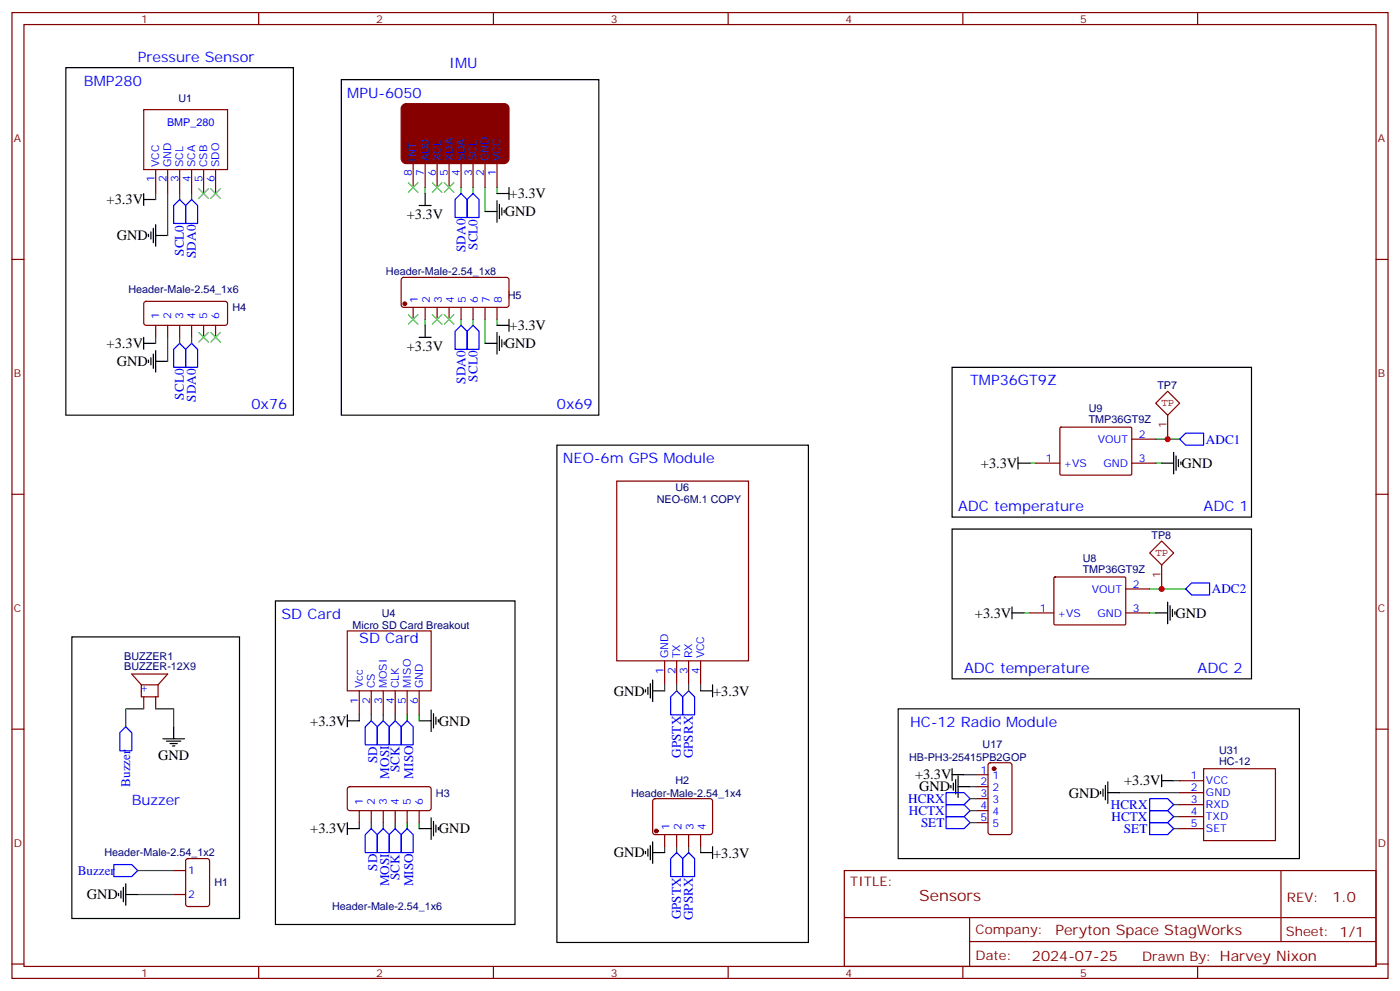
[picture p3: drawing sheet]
<svg xmlns="http://www.w3.org/2000/svg" width="412mm" height="292mm" viewBox="0 0 412 292" stroke-linecap="round" stroke-linejoin="round" font-family="sans-serif">
<g fill="none" stroke="#870000" stroke-width=".35">
<path d="M3.5 3.7h405.4v284.3h-405.4zM7.1 7.2h398.2v277.3h-398.2zM76.2 3.7v3.5M145.3 3.7v3.5M214.5 3.7v3.5M283.6 3.7v3.5M352.8 3.7v3.5M42.3 32.3h24.7v17.6h-24.7zM45.9 49.9v7.1M49.4 49.9v7.1M52.9 49.9v7.1M56.4 49.9v7.1"/>
<path d="M60 49.9v7.1M63.5 49.9v7.1M121.7 48.2v7M125.2 48.2v7M128.8 48.2v7M132.3 48.2v7M135.8 48.2v7M139.3 48.2v7M142.9 48.2v7M146.4 48.2v7M3.5 76.4h3.6M405.3 76.4h3.6"/>
<path d="M42.6 88.9l.4-.2 23.6 .1 .4 .6v5.9l-.7 .5-23.5-.1-.5-.6v-5.7zM45.9 95.8v3.5M49.4 95.8v3.5M52.9 95.8v3.5M56.4 95.8v3.5M60 95.8v3.5M63.5 95.8v3.5M118.4 81.9l.5-.2h30.6l.4 .7v7.7l-.7 .4-30.6-.1-.4-.6v-7.4zM121.7 90.5v3.5M125.2 90.5v3.5M128.8 90.5v3.5M132.3 90.5v3.5"/>
<path d="M135.8 90.5v3.5M139.3 90.5v3.5M142.9 90.5v3.5M146.4 90.5v3.5M305.2 136.3h7M312.3 125.9l.3-.1h20.6l.2 .3-.1 13.6-.3 .2-20.6-.1-.2-.3zM333.4 136.3h7M333.4 129.3h7M3.5 145.5h3.6M181.7 141.6h38.8v53h-38.8zM405.3 145.5h3.6M310.5 170l.3-.1h20.6l.2 .3v13.6l-.3 .2-20.7-.1-.2-.3z"/>
<path d="M331.6 173.4h7.1M102.3 185.7h24.7v17.7h-24.7zM195.8 194.6v7M199.3 194.6v7M202.8 194.6v7M206.4 194.6v7M303.4 180.4h7M331.6 180.4h7.1M3.5 214.7h3.6M41.6 201.6v3.5h5v-3.5M41.6 201.6h5M41.6 201.6l-2.8-3.2h10.6l-2.8 3.2"/>
<path d="M42.3 205.1v3.6M45.9 205.1v3.6M105.8 203.4v7M109.4 203.4v7M112.9 203.4v7M116.4 203.4v7M119.9 203.4v7M123.5 203.4v7M405.3 214.7h3.6M102.5 231.8l.5-.2 23.6 .1 .4 .6-.1 5.9-.6 .5-23.6-.1-.4-.7v-5.6zM105.8 238.7v3.5M109.4 238.7v3.5"/>
<path d="M112.9 238.7v3.5M116.4 238.7v3.5M119.9 238.7v3.5M123.5 238.7v3.5M192.5 235.3l.5-.2 16.5 .1 .4 .6-.1 9.5-.6 .4-16.5-.1-.4-.6v-9.2zM287.5 228.1h3.5M287.5 231.6h3.5M287.5 235.1h3.5M287.5 238.7h3.5M291.3 224.7l.4-.2h5.7l.6 .5 .1 20-.5 .7h-5.9l-.6-.5-.1-20zM347.5 229.8h7M347.5 233.4h7"/>
<path d="M347.5 236.9h7M354.5 226.3h21.2v21.2h-21.2zM51.2 256.3h3.5M54.9 253l.5-.2h5.6l.7 .4v13l-.4 .6-5.9 .1-.7-.5v-12.9zM195.8 245.7v3.5M199.3 245.7v3.5M202.8 245.7v3.5M206.4 245.7v3.5M248.7 256.3h156.6v28.2h-156.6zM287.5 242.2h3.5M347.5 240.4h7M347.5 243.9h7"/>
<path d="M377.3 256.3v20.9M51.2 263.3h3.5M248.7 270.1h156.5M285.6 277.2h119.6M285.6 270.1v14.2M3.5 283.8h3.6M76.2 284.5v3.5M145.3 284.5v3.5M214.5 284.5v3.5M283.6 284.5v3.5M352.8 284.5v3.5M405.3 283.8h3.6"/>
</g>
<g fill="none" stroke="#008700" stroke-width=".35">
<path d="M45.9 57v1.7M49.4 57v12.3M52.9 57v1.7M56.4 57v1.7M125.2 55.2v1.8M135.8 55.2v1.8M139.3 55.2v1.8M142.9 55.2v7.1M146.4 55.2v1.8M45.9 99.3v1.8M49.4 99.3v7.1M52.9 99.3v1.8"/>
<path d="M56.4 99.3v1.8M125.2 94v1.8M135.8 94v1.8M139.3 94v1.8M142.9 94v7.1M146.4 94v1.8M303.4 136.3h1.8M340.4 136.3h1.8M340.4 129.3h7.1M338.7 173.4h10.5M301.6 180.4h1.8M338.7 180.4h1.7"/>
<path d="M42.3 208.7h-5.3v5.3M45.9 208.7h5.3v5.3M105.8 210.4v1.8M109.4 210.4v1.8M112.9 210.4v1.8M116.4 210.4v1.8M119.9 210.4v1.8M123.5 210.4v1.8M195.8 201.6v1.8M199.3 201.6v1.8M202.8 201.6v1.8M206.4 201.6v1.8"/>
<path d="M284 228.1h3.5M285.8 231.6h1.7M285.8 235.1h1.7M285.8 238.7h1.7M329.8 233.4h17.7M345.7 229.8h1.8M345.7 236.9h1.8M40.6 256.3h10.6M105.8 242.2v1.7M109.4 242.2v1.7M112.9 242.2v1.7M116.4 242.2v1.7"/>
<path d="M119.9 242.2v1.7M123.5 242.2v1.7M195.8 249.2v1.8M199.3 249.2v1.8M202.8 249.2v1.8M206.4 249.2v1.8M285.8 242.2h1.7M345.7 243.9h1.8M345.7 240.4h1.8M40.6 263.3h10.6"/>
</g>
<g fill="none" stroke="#000" stroke-width=".35">
<path d="M19.4 19.9h67v102.3h-67zM100.5 23.5h75.9v98.7h-75.9zM42.3 58.7h3.6M42.3 57v3.5M125.2 57v3.5M146.4 59.1v6.3M146.4 57h3.5M149.9 55.2v3.5M43.7 69v.7M44.4 68.3v2.1M45.2 67.2v4.2M45.9 69.3h3.5"/>
<path d="M45.9 66.1v6.4M123.5 60.5h3.5M142.9 62.3h3.5M147.1 60.1v4.3M147.8 61.2v2.1M148.5 61.9v.7M42.3 99.3v3.5M123.5 99.3h3.5M125.2 95.8v3.5M146.4 97.9v6.3M146.4 95.8h3.5M147.1 99v4.2"/>
<path d="M149.9 94v3.5M42.3 101.1h3.6M43.7 106v.7M44.4 105.3v2.1M45.2 104.2v4.3M45.9 103.2v6.3M45.9 106.4h3.5M142.9 101.1h3.5M147.8 100v2.1M148.5 100.7v.7M280.5 108.1h88.2v44.1h-88.2zM164 131.1h74.1v146.4h-74.1z"/>
<path d="M299.9 136.3h3.5M299.9 134.6v3.5M342.2 136.3h3.5M345.7 133.2v6.3M346.4 134.2v4.3M347.1 135.3v2.1M347.8 136v.7M280.5 155.8h88.2v44h-88.2zM81.1 176.9h70.6v95.3h-70.6zM298.1 178.7v3.5M344 177.3v6.3M344.7 178.3v4.3"/>
<path d="M345.4 179.4v2.1M21.2 187.5h49.4v82.9h-49.4zM298.1 180.4h3.5M340.4 180.4h3.6M346.1 180.1v.7M48 217.5h6.3M49 218.2h4.3M50.1 218.9h2.1M50.8 219.6h.7M51.2 214v3.5M102.3 212.2h3.5M102.3 210.4v3.6"/>
<path d="M123.5 212.2h3.5M127 209v6.4M127.7 210.1v4.2M128.4 211.1v2.2M129.1 211.8v.7M190.1 203v.7M190.9 202.3v2.1M191.6 201.3v4.2M192.3 200.2v6.4M192.3 203.4h3.5M206.4 203.4h3.5M209.9 201.6v3.5"/>
<path d="M264.6 208.7h118.2v44.1h-118.2zM280.1 231.2v.8M280.5 228.1h3.5M280.5 226.3v3.5M280.8 230.5v2.2M281.5 229.5v4.2M282.2 231.6h3.6M282.2 228.4v6.4M324.2 233v.7M324.9 232.3v2.1M325.6 231.2v4.3M326.3 233.4h3.5"/>
<path d="M326.3 230.2v6.3M342.2 229.8h3.5M342.2 228.1v3.5M102.3 243.9h3.5M102.3 242.2v3.5M123.5 243.9h3.5M127 240.8v6.3M127.7 241.8v4.3M128.4 242.9v2.1M129.1 243.6v.7M190.1 250.6v.8M190.9 249.9v2.2"/>
<path d="M191.6 248.9v4.2M192.3 251h3.5M192.3 247.8v6.4M206.4 251h3.5M209.9 249.2v3.6M34.9 263v.7M35.6 262.3v2.1M36.3 261.2v4.3M37 263.3h3.6M37 260.2v6.3"/>
</g>
<g fill="none" stroke="#00f" stroke-width=".35">
<path d="M52.9 58.7l1.8 1.8v5.3h-3.5v-5.3zM135.8 57l1.8 1.7v5.3h-3.5v-5.3zM139.3 57l1.8 1.7v5.3h-3.5v-5.3zM54.7 60.5l1.7-1.8 1.8 1.8v5.3h-3.5zM135.8 95.8l1.8 1.7v5.3h-3.5v-5.3zM139.3 95.8l1.8 1.7v5.3h-3.5v-5.3zM52.9 101.1l1.8 1.7v5.3h-3.5v-5.3zM54.7 102.8l1.7-1.7 1.8 1.7v5.3h-3.5zM349.2 127.5h5.3v3.6h-5.3l-1.7-1.8zM349.2 173.4l1.8-1.8h5.3v3.6h-5.3zM37 214l1.8 1.7v5.3h-3.5v-5.3zM109.4 212.2l1.7 1.8v5.3h-3.5v-5.3z"/>
<path d="M111.1 214l1.8-1.8 1.8 1.8v5.3h-3.6zM116.4 212.2l1.8 1.8v5.3h-3.5v-5.3zM119.9 212.2l1.8 1.8v5.3h-3.5v-5.3zM199.3 203.4l1.8 1.7v5.3h-3.5v-5.3zM202.8 203.4l1.8 1.7v5.3h-3.5v-5.3zM278.7 233.4h5.3l1.8 1.7-1.8 1.8h-5.3zM278.7 236.9h5.3l1.8 1.8-1.8 1.7h-5.3zM338.7 235.1h5.3l1.7 1.8-1.7 1.8h-5.3zM338.7 238.7h5.3l1.7 1.7-1.7 1.8h-5.3zM33.5 254.5h5.3l1.8 1.8-1.8 1.8h-5.3zM109.4 243.9l1.7 1.8v5.3h-3.5v-5.3zM111.1 245.7l1.8-1.8 1.8 1.8v5.3h-3.6z"/>
<path d="M116.4 243.9l1.8 1.8v5.3h-3.5v-5.3zM119.9 243.9l1.8 1.8v5.3h-3.5v-5.3zM199.3 251l1.8 1.8v5.3h-3.5v-5.3zM202.8 251l1.8 1.8v5.3h-3.5v-5.3zM278.7 240.4h5.3l1.8 1.8-1.8 1.7h-5.3zM338.7 242.2h5.3l1.7 1.7-1.7 1.8h-5.3z"/>
</g>
<g fill="none" stroke="#3c3" stroke-width=".35">
<path d="M58.6 55.6l2.8 2.8M61.4 55.6l-2.8 2.8M62.1 55.6l2.8 2.8M64.9 55.6l-2.8 2.8M120.3 53.8l2.8 2.8M123.1 53.8l-2.8 2.8M127.4 53.8l2.8 2.8M130.2 53.8l-2.8 2.8M130.9 53.8l2.8 2.8M133.7 53.8l-2.8 2.8M58.6 97.9l2.8 2.8M61.4 97.9l-2.8 2.8"/>
<path d="M62.1 97.9l2.8 2.8M64.9 97.9l-2.8 2.8M120.3 92.6l2.8 2.8M123.1 92.6l-2.8 2.8M127.4 92.6l2.8 2.8M130.2 92.6l-2.8 2.8M130.9 92.6l2.8 2.8M133.7 92.6l-2.8 2.8"/>
</g>
<g fill="#870000" stroke="#870000" stroke-width=".35">
<path d="M118.5 31.1l1.1-.6h28.9a1.41 1.41 0 0 1 1.4 1.4v14.8a1.51 1.51 0 0 1-1.4 1.5h-28.9a1.51 1.51 0 0 1-1.4-1.5v-14.8z"/>
<circle cx="193.3" cy="244.7" r=".53"/>
<circle cx="119.2" cy="89.4" r=".53"/>
<circle cx="292.8" cy="226.3" r=".53"/>
</g>
<path d="M340.4 118.7l3.6-3.5 3.5 3.5-3.5 3.5zM344 122.2v7.1M338.7 162.8l3.5-3.5 3.5 3.5-3.5 3.5zM342.2 166.3v7.1" fill="none" stroke="#900" stroke-width=".35"/>
<g fill="#c00">
<circle cx="342.2" cy="173.4" r=".88"/>
<circle cx="344" cy="129.3" r=".88"/>
</g>
<text font-size="4.6" fill="#800" x="270.8" y="265.3">Sensors</text>
<g font-size="4.2" fill="#00f">
<text x="40.6" y="18.2">Pressure Sensor</text>
<text x="132.3" y="19.9">IMU</text>
<text x="24.7" y="25.2">BMP280</text>
<text x="102.3" y="28.8">MPU-6050</text>
<text x="285.8" y="113.4">TMP36GT9Z</text>
<text x="74.1" y="120.5">0x76</text>
<text x="164" y="120.5">0x69</text>
<text x="165.8" y="136.3">NEO-6m GPS Module</text>
<text x="282.2" y="150.5">ADC temperature</text>
<text x="354.5" y="150.5">ADC 1</text>
<text x="82.9" y="182.2">SD Card</text>
<text x="105.8" y="189.3">SD Card</text>
<text x="284" y="198.1">ADC temperature</text>
<text x="352.8" y="198.1">ADC 2</text>
<text x="268.1" y="214">HC-12 Radio Module</text>
<text x="38.8" y="236.9">Buzzer</text>
</g>
<g font-size="4.2">
<text x="150.1" y="58.4">+3.3V</text>
<text x="31.4" y="60.1">+3.3V</text>
<text x="119.8" y="64.4">+3.3V</text>
<text x="148.7" y="63.7">GND</text>
<text x="34.4" y="70.7">GND</text>
<text x="150.1" y="97.2">+3.3V</text>
<text x="31.4" y="102.5">+3.3V</text>
<text x="34.4" y="107.8">GND</text>
<text x="119.8" y="103.2">+3.3V</text>
<text x="148.7" y="102.5">GND</text>
<text x="288.9" y="137.8">+3.3V</text>
<text x="348" y="137.8">GND</text>
<text x="287.2" y="181.9">+3.3V</text>
<text x="346.3" y="181.9">GND</text>
<text x="180.8" y="204.8">GND</text>
<text x="210.1" y="204.8">+3.3V</text>
<text x="91.4" y="213.6">+3.3V</text>
<text x="129.3" y="213.6">GND</text>
<text x="46.6" y="223.7">GND</text>
<text x="269.5" y="229.5">+3.3V</text>
<text x="270.8" y="233">GND</text>
<text x="331.2" y="231.2">+3.3V</text>
<text x="314.9" y="234.8">GND</text>
<text x="91.4" y="245.4">+3.3V</text>
<text x="129.3" y="245.4">GND</text>
<text x="180.8" y="252.4">GND</text>
<text x="210.1" y="252.5">+3.3V</text>
<text x="25.6" y="264.8">GND</text>
</g>
<g font-size="4.2" fill="#800">
<text x="392.5" y="265.6">1.0</text>
<text x="310.9" y="275.1">Peryton Space StagWorks</text>
<text x="304" y="282.9">2024-07-25</text>
</g>
<g font-size="3.9" fill="#00f">
<text x="54.2" y="75.3" transform="rotate(-90 54.2 75.3)">SCL0</text>
<text x="57.7" y="75.9" transform="rotate(-90 57.7 75.9)">SDA0</text>
<text x="137.1" y="74.1" transform="rotate(-90 137.1 74.1)">SDA0</text>
<text x="140.6" y="73.5" transform="rotate(-90 140.6 73.5)">SCL0</text>
<text x="137.1" y="112.9" transform="rotate(-90 137.1 112.9)">SDA0</text>
<text x="140.6" y="112.3" transform="rotate(-90 140.6 112.3)">SCL0</text>
<text x="54.2" y="117.6" transform="rotate(-90 54.2 117.6)">SCL0</text>
<text x="57.7" y="118.2" transform="rotate(-90 57.7 118.2)">SDA0</text>
<text x="355.2" y="130.6">ADC1</text>
<text x="357" y="174.7">ADC2</text>
<text x="111.1" y="224.6" transform="rotate(-90 111.1 224.6)">SD</text>
<text x="117.7" y="227.3" transform="rotate(-90 117.7 227.3)">SCK</text>
<text x="200.6" y="223.1" transform="rotate(-90 200.6 223.1)">GPSTX</text>
<text x="204.1" y="223.3" transform="rotate(-90 204.1 223.3)">GPSRX</text>
<text x="38.3" y="231.6" transform="rotate(-90 38.3 231.6)">Buzzer</text>
<text x="114.7" y="229.2" transform="rotate(-90 114.7 229.2)">MOSI</text>
<text x="121.7" y="229.2" transform="rotate(-90 121.7 229.2)">MISO</text>
<text x="267.5" y="236.4">HCRX</text>
<text x="267.7" y="239.9">HCTX</text>
<text x="327.3" y="238.1">HCRX</text>
<text x="271.3" y="243.4">SET</text>
<text x="327.4" y="241.7">HCTX</text>
<text x="331.1" y="245.2">SET</text>
<text x="22.9" y="257.6">Buzzer</text>
<text x="111.1" y="256.3" transform="rotate(-90 111.1 256.3)">SD</text>
<text x="114.7" y="260.9" transform="rotate(-90 114.7 260.9)">MOSI</text>
<text x="117.7" y="259" transform="rotate(-90 117.7 259)">SCK</text>
<text x="121.7" y="260.9" transform="rotate(-90 121.7 260.9)">MISO</text>
<text x="200.6" y="270.7" transform="rotate(-90 200.6 270.7)">GPSTX</text>
<text x="204.1" y="270.9" transform="rotate(-90 204.1 270.9)">GPSRX</text>
</g>
<g font-size="3.9" fill="#800">
<text x="250.5" y="260.9">TITLE:</text>
<text x="379.1" y="265.6">REV:</text>
<text x="287.4" y="275.1">Company:</text>
<text x="378.7" y="275.7">Sheet: 1/1</text>
<text x="287.4" y="282.8">Date:</text>
<text x="336.4" y="282.8">Drawn By: Harvey Nixon</text>
</g>
<g font-size="3.2" fill="#800">
<text x="41.6" y="6.7">1</text>
<text x="110.8" y="6.7">2</text>
<text x="179.9" y="6.7">3</text>
<text x="249.1" y="6.7">4</text>
<text x="318.2" y="6.7">5</text>
<text x="4.1" y="41.8">A</text>
<text x="405.9" y="41.8">A</text>
<text x="4.1" y="110.9">B</text>
<text x="405.9" y="110.9">B</text>
<text x="4.1" y="180.1">C</text>
<text x="405.9" y="180.1">C</text>
<text x="4.1" y="249.2">D</text>
<text x="405.9" y="249.2">D</text>
<text x="41.6" y="287.5">1</text>
<text x="110.8" y="287.5">2</text>
<text x="179.9" y="287.5">3</text>
<text x="249.1" y="287.5">4</text>
<text x="318.2" y="287.5">5</text>
</g>
<g font-size="3.2" fill="#000080">
<text x="52.6" y="29.9">U1</text>
<text x="113.7" y="81">Header-Male-2.54_1x8</text>
<text x="37.8" y="86.3">Header-Male-2.54_1x6</text>
<text x="149.6" y="88.1">H5</text>
<text x="68.5" y="91.6">H4</text>
<text x="340.9" y="114.5">TP7</text>
<text x="320.7" y="124.5">TMP36GT9Z</text>
<text x="320.7" y="121.3">U9</text>
<text x="193.5" y="148.1">NEO-6M.1 COPY</text>
<text x="199" y="144.6">U6</text>
<text x="339.2" y="158.6">TP8</text>
<text x="318.9" y="165.4">U8</text>
<text x="318.9" y="168.6">TMP36GT9Z</text>
<text x="103.9" y="185.1">Micro SD Card Breakout</text>
<text x="112.5" y="181.5">U4</text>
<text x="36.6" y="197.4">BUZZER-12X9</text>
<text x="36.6" y="194.2">BUZZER1</text>
<text x="289.4" y="220.3">U17</text>
<text x="267.8" y="223.9">HB-PH3-25415PB2GOP</text>
<text x="359.1" y="225.2">HC-12</text>
<text x="359.1" y="222">U31</text>
<text x="199" y="230.9">H2</text>
<text x="128.4" y="234.5">H3</text>
<text x="185.9" y="234.5">Header-Male-2.54_1x4</text>
<text x="30.8" y="252.1">Header-Male-2.54_1x2</text>
<text x="63.2" y="261">H1</text>
<text x="97.8" y="267.9">Header-Male-2.54_1x6</text>
</g>
<g font-size="3.2" fill="#00f">
<text x="49.2" y="37">BMP_280</text>
<text x="122.6" y="47.6" transform="rotate(-90 122.6 47.6)">INT</text>
<text x="126.3" y="47.4" transform="rotate(-90 126.3 47.4)">AD0</text>
<text x="129.8" y="47.4" transform="rotate(-90 129.8 47.4)">XCL</text>
<text x="133.3" y="47.4" transform="rotate(-90 133.3 47.4)">XDA</text>
<text x="136.9" y="47.4" transform="rotate(-90 136.9 47.4)">SDA</text>
<text x="140.4" y="47.4" transform="rotate(-90 140.4 47.4)">SCL</text>
<text x="143.9" y="47.4" transform="rotate(-90 143.9 47.4)">GND</text>
<text x="147.5" y="47.4" transform="rotate(-90 147.5 47.4)">VCC</text>
<text x="45.5" y="53.7" transform="rotate(-90 45.5 53.7)">1</text>
<text x="46.9" y="49.2" transform="rotate(-90 46.9 49.2)">VCC</text>
<text x="49" y="53.7" transform="rotate(-90 49 53.7)">2</text>
<text x="50.4" y="49.2" transform="rotate(-90 50.4 49.2)">GND</text>
<text x="52.6" y="53.7" transform="rotate(-90 52.6 53.7)">3</text>
<text x="54" y="49.2" transform="rotate(-90 54 49.2)">SCL</text>
<text x="56.1" y="53.7" transform="rotate(-90 56.1 53.7)">4</text>
<text x="57.5" y="49.2" transform="rotate(-90 57.5 49.2)">SCA</text>
<text x="59.6" y="53.7" transform="rotate(-90 59.6 53.7)">5</text>
<text x="61" y="49.2" transform="rotate(-90 61 49.2)">CSB</text>
<text x="63.1" y="53.7" transform="rotate(-90 63.1 53.7)">6</text>
<text x="64.6" y="49.2" transform="rotate(-90 64.6 49.2)">SDO</text>
<text x="121.4" y="51.9" transform="rotate(-90 121.4 51.9)">8</text>
<text x="124.9" y="51.9" transform="rotate(-90 124.9 51.9)">7</text>
<text x="128.4" y="51.9" transform="rotate(-90 128.4 51.9)">6</text>
<text x="131.9" y="51.9" transform="rotate(-90 131.9 51.9)">5</text>
<text x="135.5" y="51.9" transform="rotate(-90 135.5 51.9)">4</text>
<text x="139.1" y="51.8" transform="rotate(-90 139.1 51.8)">3</text>
<text x="142.5" y="51.9" transform="rotate(-90 142.5 51.9)">2</text>
<text x="146" y="51.9" transform="rotate(-90 146 51.9)">1</text>
<text x="123.1" y="89.2" transform="rotate(-90 123.1 89.2)">1</text>
<text x="126.6" y="89.2" transform="rotate(-90 126.6 89.2)">2</text>
<text x="130.2" y="89.2" transform="rotate(-90 130.2 89.2)">3</text>
<text x="133.7" y="89.2" transform="rotate(-90 133.7 89.2)">4</text>
<text x="137.2" y="89.2" transform="rotate(-90 137.2 89.2)">5</text>
<text x="140.8" y="89.2" transform="rotate(-90 140.8 89.2)">6</text>
<text x="144.3" y="89.2" transform="rotate(-90 144.3 89.2)">7</text>
<text x="147.8" y="89.2" transform="rotate(-90 147.8 89.2)">8</text>
<text x="46.9" y="94" transform="rotate(-90 46.9 94)">1</text>
<text x="50.4" y="94" transform="rotate(-90 50.4 94)">2</text>
<text x="54" y="94" transform="rotate(-90 54 94)">3</text>
<text x="57.5" y="94" transform="rotate(-90 57.5 94)">4</text>
<text x="61" y="94" transform="rotate(-90 61 94)">5</text>
<text x="64.6" y="94" transform="rotate(-90 64.6 94)">6</text>
<text x="323.4" y="130.4">VOUT</text>
<text x="335.5" y="128.9">2</text>
<text x="308.1" y="136">1</text>
<text x="313.3" y="137.4">+VS</text>
<text x="325" y="137.4">GND</text>
<text x="335.5" y="136">3</text>
<text x="333.7" y="173">2</text>
<text x="321.6" y="174.4">VOUT</text>
<text x="306.3" y="180.1">1</text>
<text x="311.5" y="181.5">+VS</text>
<text x="323.3" y="181.5">GND</text>
<text x="333.7" y="180.1">3</text>
<text x="196.8" y="193.9" transform="rotate(-90 196.8 193.9)">GND</text>
<text x="200.4" y="193.9" transform="rotate(-90 200.4 193.9)">TX</text>
<text x="203.9" y="193.9" transform="rotate(-90 203.9 193.9)">RX</text>
<text x="207.4" y="193.9" transform="rotate(-90 207.4 193.9)">VCC</text>
<text x="106.9" y="202.7" transform="rotate(-90 106.9 202.7)">Vcc</text>
<text x="110.4" y="202.7" transform="rotate(-90 110.4 202.7)">CS</text>
<text x="113.9" y="202.7" transform="rotate(-90 113.9 202.7)">MOSI</text>
<text x="117.5" y="202.7" transform="rotate(-90 117.5 202.7)">CLK</text>
<text x="121" y="202.7" transform="rotate(-90 121 202.7)">MISO</text>
<text x="124.5" y="202.7" transform="rotate(-90 124.5 202.7)">GND</text>
<text x="195.4" y="198.3" transform="rotate(-90 195.4 198.3)">1</text>
<text x="199" y="198.3" transform="rotate(-90 199 198.3)">2</text>
<text x="202.5" y="198.3" transform="rotate(-90 202.5 198.3)">3</text>
<text x="206" y="198.3" transform="rotate(-90 206 198.3)">4</text>
<text x="43.4" y="204.1" transform="rotate(-90 43.4 204.1)">+</text>
<text x="105.5" y="207.2" transform="rotate(-90 105.5 207.2)">1</text>
<text x="109" y="207.2" transform="rotate(-90 109 207.2)">2</text>
<text x="112.5" y="207.2" transform="rotate(-90 112.5 207.2)">3</text>
<text x="116.1" y="207.2" transform="rotate(-90 116.1 207.2)">4</text>
<text x="119.6" y="207.2" transform="rotate(-90 119.6 207.2)">5</text>
<text x="123.1" y="207.2" transform="rotate(-90 123.1 207.2)">6</text>
<text x="288.8" y="227.7">1</text>
<text x="288.8" y="231.2">2</text>
<text x="292.3" y="229.5">1</text>
<text x="292.3" y="233">2</text>
<text x="350.8" y="229.5">1</text>
<text x="350.8" y="233">2</text>
<text x="355.2" y="230.9">VCC</text>
<text x="106.9" y="236.9" transform="rotate(-90 106.9 236.9)">1</text>
<text x="110.4" y="236.9" transform="rotate(-90 110.4 236.9)">2</text>
<text x="113.9" y="236.9" transform="rotate(-90 113.9 236.9)">3</text>
<text x="117.5" y="236.9" transform="rotate(-90 117.5 236.9)">4</text>
<text x="121" y="236.9" transform="rotate(-90 121 236.9)">5</text>
<text x="124.5" y="236.9" transform="rotate(-90 124.5 236.9)">6</text>
<text x="288.8" y="234.8">3</text>
<text x="288.8" y="238.3">4</text>
<text x="292.3" y="236.5">3</text>
<text x="350.8" y="236.5">3</text>
<text x="355.2" y="234.4">GND</text>
<text x="355.2" y="237.9">RXD</text>
<text x="197.2" y="244.4" transform="rotate(-90 197.2 244.4)">1</text>
<text x="200.7" y="244.4" transform="rotate(-90 200.7 244.4)">2</text>
<text x="204.3" y="244.4" transform="rotate(-90 204.3 244.4)">3</text>
<text x="207.8" y="244.4" transform="rotate(-90 207.8 244.4)">4</text>
<text x="288.8" y="241.8">5</text>
<text x="292.3" y="240.1">4</text>
<text x="292.3" y="243.6">5</text>
<text x="350.8" y="240.1">4</text>
<text x="350.8" y="243.6">5</text>
<text x="355.2" y="241.5">TXD</text>
<text x="355.2" y="245">SET</text>
<text x="55.4" y="257.4">1</text>
<text x="55.4" y="264.4">2</text>
</g>
<g font-size="3.2" fill="#900">
<text x="342.1" y="119.5">TP</text>
<text x="343.6" y="126" transform="rotate(-90 343.6 126)">1</text>
<text x="340.4" y="163.6">TP</text>
<text x="341.8" y="170.1" transform="rotate(-90 341.8 170.1)">1</text>
</g>
</svg>
